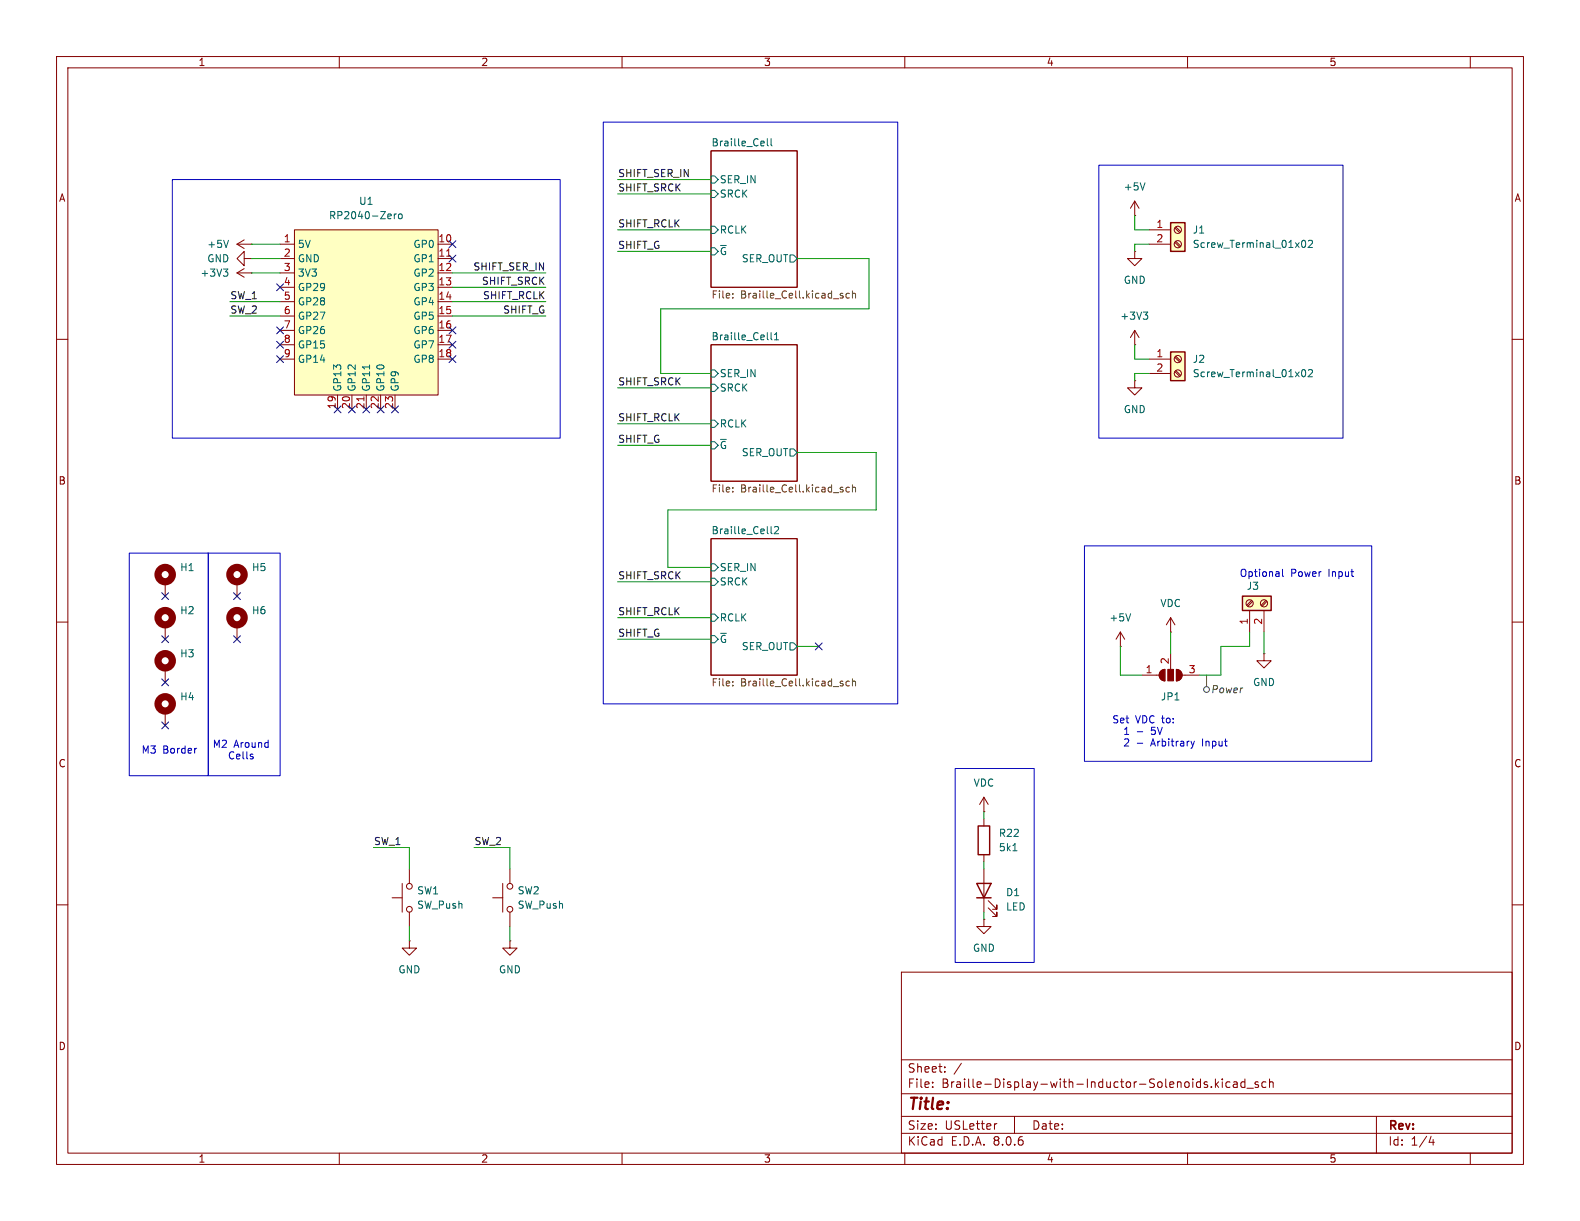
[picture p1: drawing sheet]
<svg xmlns="http://www.w3.org/2000/svg" width="279mm" height="216mm" viewBox="0 0 279 216" stroke-linecap="round" stroke-linejoin="round" font-family="sans-serif">
<g fill="none" stroke="#840000" stroke-width=".18">
<path d="M10 10h259.4v195.9h-259.4zM12 12h255.4v191.9h-255.4zM60 10v2M110 10v2M160 10v2M210 10v2M260 10v2M125.7 26.7h15.3v24.1h-15.3zM10 60h2M41.9 48.3l1.3 .7M41.9 48.3h2.5M43.2 47.5l-1.3 .8"/>
<path d="M44.4 48.3h.1M200.7 44.5v1.2h1.2l-1.2 1.3-1.3-1.3h1.3M200.7 44.5h.1M267.4 60h2M125.7 61h15.3v24.1h-15.3zM125.7 95.3h15.3v24.1h-15.3zM10 110h2M267.4 110h2M10 160h2M87.1 158.8h1.8M88.9 156.2v5.1M90.2 153.7v2.5"/>
<path d="M267.4 160h2M90.2 161.3v2.5M159.4 171.9h108v32h-108zM159.4 197.4h108M159.4 193.4h108M159.4 187.4h108M164.9 192.1v.2M164.9 191.4v.1M167.1 189.4v.2M167.1 188.7v.1M170 188l-1.3 1.9M176.3 198.7l-.3 .1"/>
<path d="M179.4 197.4v3M213.5 191.4l-.4-.1-.2 .2 .1 .2 .5 .2v.3h-.6M214.2 192.1v.2M214.9 190.8v1.5M215.1 191.7l.4 .6M215.5 191.3l-.6 .6M216.1 190.8v.1M216.1 191.3v1M217.5 191.4l-.4-.1-.3 .3v.4l.1 .2h.6M218.1 191.4h.6l.1 .9M218.8 191.6l-.5 .1a.29 .29 0 0 0-.2 .3 .29 .29 0 0 0 .2 .3l.5-.1M220.1 191.4l-.4-.1-.3 .3v.4l.2 .2h.5"/>
<path d="M220.1 190.8v1.5M220.5 192.4h1.1M222.5 191.4l-.4-.1-.2 .2 .1 .2 .5 .2v.3h-.6M223.9 191.4l-.5-.1-.3 .3v.4l.2 .2h.6M224.5 191.4l.2-.1 .4 .1v.9M224.5 190.8v1.5M243.4 197.4v6.5M60 203.9v2M110 203.9v2M159.4 200.4h108M160 203.9v2M210 203.9v2"/>
<path d="M253.1 200.9l-.4 1.1h.9M253.4 201.5v1M260 203.9v2"/>
<circle cx="90.2" cy="156.7" r=".51"/>
<circle cx="90.2" cy="160.8" r=".51"/>
</g>
<g fill="none" stroke="#006464" stroke-width=".18">
<path d="M125.7 33.7h.7l.6 .6-.6 .6h-.7zM125.7 31.1h.7l.6 .7-.6 .6h-.7zM135.7 24.5v1.1l.2 .2M136.4 24.5v1.1l.1 .2M39.5 47.6h.8l-.4 .5M40 48.1l.3 .2v.3l-.3 .2M125.7 43.8h.7l.6 .7-.6 .6h-.7zM125.7 40h.7l.6 .6-.6 .7h-.7zM136.4 58.8v1.1l.1 .2M137 59.2l.3-.4v1.3M139.7 45.1h.6l.7 .6-.7 .7h-.6zM125.7 67.9h.7l.6 .7-.6 .6h-.7z"/>
<path d="M125.7 78.1h.7l.6 .6-.6 .7h-.7zM125.7 74.3h.7l.6 .6-.6 .7h-.7zM125.7 65.4h.7l.6 .6-.6 .7h-.7zM137 60.1h.7M139.7 79.4h.6l.7 .6-.7 .6h-.6zM125.7 99.7h.7l.6 .6-.6 .7h-.7zM136.4 93.1v1.1l.1 .2M137 93.2l.4-.1 .3 .4-.8 .9h.8M125.7 102.2h.7l.6 .7-.6 .6h-.7zM125.7 112.4h.7l.6 .6-.6 .7h-.7zM125.7 108.6h.7l.6 .6-.6 .7h-.7zM139.7 113.7h.6l.7 .6-.7 .6h-.6z"/>
</g>
<g fill="none" stroke="#725600" stroke-width=".18">
<path d="M129.6 51.9v.1M129.6 52.6v.1M148.8 52.3h.3v.2l-.2 .2h-.2M148.8 51.9h.3M150.2 51.9h-.4l-.2 .2 .1 .5h.5M150.7 51.4v1.3M150.7 52l.2-.1h.3l.1 .8M129.6 86.2v.1M129.6 86.9v.1M148.8 86.6h.3v.2l-.2 .2h-.2M148.8 86.2h.3M150.2 86.2h-.4l-.2 .2 .1 .5h.5"/>
<path d="M150.7 85.7v1.3M150.7 86.3l.2-.1h.3l.1 .8M129.6 121.2v.1M129.6 120.5v.1M148.8 120.9h.3v.2l-.2 .2h-.2M148.8 120.4l.3 .1M150.2 120.5l-.4-.1-.2 .3 .1 .5h.5M150.7 120.6l.2-.2 .3 .1 .1 .8M150.7 120v1.3"/>
</g>
<path d="M52.1 40.6h25.4v29.3h-25.4z" fill="#ffffc2"/>
<g fill="none" stroke="#840000" stroke-width=".18">
<path d="M41.9 43.2h2.5M41.9 43.2l1.3 .7M43.2 45.7v-1.2l-1.3 1.2 1.3 1.3v-1.3h1.2M43.2 42.4l-1.3 .8M44.4 45.7h.1M44.4 43.2h.1M49.5 43.2h2.6M49.5 45.7h2.6M49.5 48.3h2.6M49.5 50.8h2.6M49.5 53.3h2.6M49.5 55.9h2.6"/>
<path d="M49.5 58.4h2.6M52.1 40.6h25.4v29.3h-25.4zM77.5 43.2h2.5M77.5 45.7h2.5M77.5 48.3h2.5M77.5 50.8h2.5M77.5 53.3h2.5M77.5 55.9h2.5M77.5 58.4h2.5M49.5 61h2.6M49.5 63.5h2.6M59.7 69.9v2.5"/>
<path d="M62.2 69.9v2.5M64.8 69.9v2.5M67.3 69.9v2.5M69.8 69.9v2.5M77.5 61h2.5M77.5 63.5h2.5"/>
</g>
<path d="M79 45.3h.7M64.4 70.2v.7" fill="none" stroke="#a90000" stroke-width=".18"/>
<path d="M69.7 37.8v.9M70.1 37.8l-.4 .3M70.5 38l.2-.2 .4 .2v.4l-.1 .2-.3 .1-.2-.1zM40.4 42.5l-.4 1.3M65.3 64.5v.8" fill="none" stroke="#006464" stroke-width=".18"/>
<path d="M219.7 105.4h5.1v2.6h-5.1z" fill="#ffffc2"/>
<path d="M219.7 105.4h5.1v2.6h-5.1z" fill="none" stroke="#840000" stroke-width=".25"/>
<g fill="none" stroke="#840000" stroke-width=".18">
<path d="M200.7 38.1h.1M200.7 35.6l.7 1.2M200.7 35.6v2.5M200.7 35.6l-.8 1.2M200.7 67.3v1.3h1.2l-1.2 1.3-1.3-1.3h1.3M200.7 67.3h.1M198.1 114.3h.1M198.1 111.8l.8 1.2M198.1 111.8v2.5M198.1 111.8l-.7 1.2M207 111.8h.1M207 109.2l-.8 1.3"/>
<path d="M207 109.2v2.6M207 109.2l.8 1.3M221 108v3.8M221.3 106.2l-.8 .8M221.5 106.3l-.9 .9M223.5 108v3.8M223.9 106.2l-.9 .8M224 106.3l-.8 .9"/>
<circle cx="221" cy="106.7" r=".63"/>
<circle cx="223.5" cy="106.7" r=".63"/>
</g>
<path d="M202.5 32.3l-.4 1.3M199.9 108.5l-.4 1.3" fill="none" stroke="#006464" stroke-width=".18"/>
<path d="M207 62.2h2.5v5.1h-2.5z" fill="#ffffc2"/>
<path d="M207 62.2h2.5v5.1h-2.5z" fill="none" stroke="#840000" stroke-width=".25"/>
<g fill="none" stroke="#840000" stroke-width=".18">
<path d="M203.2 63.5h3.8M203.2 66h3.8M207.7 65.7l.9 .8M207.7 63.2l.9 .8M207.9 65.5l.9 .9M207.9 63l.9 .8M72.4 166.4v1.2h1.3l-1.3 1.3-1.3-1.3h1.3M72.4 166.4h.1"/>
<circle cx="208.3" cy="66" r=".63"/>
<circle cx="208.3" cy="63.5" r=".63"/>
</g>
<path d="M230.3 65.5l.2-.2a.68 .68 0 0 1 .4 .7 .68 .68 0 0 1-.4 .6l-.2-.1-.1-.4zM231.4 65.5l.5-.2 .2 .4-.8 .9h.8" fill="none" stroke="#006464" stroke-width=".18"/>
<path d="M207 39.4h2.5v5.1h-2.5z" fill="#ffffc2"/>
<path d="M207 39.4h2.5v5.1h-2.5zM172.7 156.2h2.6l-1.3 2.6zM172.7 158.8h2.6M173 146.1h2v5h-2z" fill="none" stroke="#840000" stroke-width=".25"/>
<g fill="none" stroke="#840000" stroke-width=".18">
<path d="M200.7 58.4l-.8 1.3M200.7 58.4v2.6M200.7 58.4l.7 1.3M203.2 40.6h3.8M203.2 43.2h3.8M207.7 42.8l.9 .9M207.7 40.3l.9 .8M207.9 42.7l.9 .8M207.9 40.1l.9 .9M200.7 61h.1M29.2 102.9v2.5M29.2 110.5v2.5"/>
<path d="M29.2 118.1v2.6M41.9 102.9v2.5M41.9 110.5v2.5M201.9 119.4h3.1M205.3 118.7l.7-.3v2a1.02 1.02 0 0 1-.9-.6 1.02 1.02 0 0 1 .2-1.1zM207 115.6v2.8M208 118.4a1.02 1.02 0 0 1 1 1 1.02 1.02 0 0 1-1 1zM209 119.4h3.1M223.5 115.6v1.2h1.3l-1.3 1.3-1.3-1.3h1.3M223.5 115.6h.1M29.2 125.7v2.6M69.3 158.8h1.8"/>
<path d="M71.1 156.2v5.1M72.4 153.7v2.5M174 143.5h.1M174 141l-.8 1.2M174 141v2.5M174 144.8v1.3M174 151.1v1.3M174 153.7v7.6M174 141l.8 1.2M174.8 159.3l1.5 1.5v-.8v.8h-.8M72.4 161.3v2.5M90.2 166.4v1.2h1.2l-1.2 1.3-1.3-1.3h1.3"/>
<path d="M90.2 166.4h.1M174 162.6v1.2h1.3l-1.3 1.3-1.3-1.3h1.3M174 162.6h.1M174.8 160.5l1.5 1.6v-.8v.8h-.8"/>
<circle cx="208.3" cy="40.6" r=".63"/>
<circle cx="208.3" cy="43.2" r=".63"/>
<circle cx="72.4" cy="156.7" r=".51"/>
<circle cx="72.4" cy="160.8" r=".51"/>
</g>
<path d="M202.2 55.2h.8l-.5 .5M202.7 55.7l.3 .2v.3l-.3 .3M230.3 42.6l.2-.1a.68 .68 0 0 1 .4 .6 .68 .68 0 0 1-.4 .7l-.2-.2-.1-.3zM231.4 42.6l.5-.1 .2 .4-.8 .9h.8M179.1 150.4h.7" fill="none" stroke="#006464" stroke-width=".18"/>
<g fill="#840000" stroke="#840000" stroke-width=".18">
<path d="M205.3 118.7l.7-.3v2a1.02 1.02 0 0 1-.9-.6 1.02 1.02 0 0 1 .2-1.1z"/>
<path d="M206.5 118.4h1v2h-1z"/>
<path d="M208 118.4a1.02 1.02 0 0 1 1 1 1.02 1.02 0 0 1-1 1z"/>
</g>
<g fill="none" stroke="#840000" stroke-width="1.3">
<circle cx="29.2" cy="116.8" r="1.27"/>
<circle cx="29.2" cy="101.6" r="1.27"/>
<circle cx="29.2" cy="109.2" r="1.27"/>
<circle cx="41.9" cy="109.2" r="1.27"/>
<circle cx="41.9" cy="101.6" r="1.27"/>
<circle cx="29.2" cy="124.5" r="1.27"/>
</g>
<g fill="none" stroke="#484848" stroke-width=".18">
<path d="M213.4 119.4v2"/>
<circle cx="213.4" cy="121.9" r=".51"/>
</g>
<path d="M30.5 31.8h68.6v45.7h-68.6zM106.7 21.6h52v102.9h-52zM194.3 29.2h43.2v48.3h-43.2zM22.9 97.8h13.9v39.4h-13.9zM36.8 97.8h12.7v39.4h-12.7zM191.8 96.5h50.8v38.1h-50.8zM226.8 100.7v1l.2 .2M34.7 132.3h.1M44.6 133.8l.2 .2-.2 .2M44.6 133.3l.1 .1M168.9 135.9h14v34.3h-14zM212.7 130.6v1.3" fill="none" stroke="#0000c2" stroke-width=".18"/>
<g fill="none" stroke="#009600" stroke-width=".18">
<path d="M109.2 31.8h16.5M109.2 34.3h16.5M200.7 38.1v2.5h2.5M40.6 53.3h8.9M40.6 55.9h8.9M44.4 43.2h5.1M44.4 48.3h5.1M44.4 45.7h5.1M80 53.3h16.5M80 48.3h16.5M80 50.8h16.5M80 55.9h16.5"/>
<path d="M109.2 40.6h16.5M109.2 44.5h16.5M141 45.7h12.7v8.9h-36.9v11.4h8.9M203.2 43.2h-2.5v1.3M109.2 68.6h16.5M109.2 78.7h16.5M109.2 74.9h16.5M200.7 61v2.5h2.5M203.2 66h-2.5v1.3M141 80h13.9v10.2h-36.8v10.1h7.6M109.2 113h16.5M109.2 109.2h16.5"/>
<path d="M109.2 102.9h16.5M141 114.3h3.8M198.1 114.3v5.1h3.8M207 111.8v3.8M221 111.8v2.5h-5.1v5.1h-3.8M223.5 111.8v3.8M66 149.9h6.4v3.8M83.8 149.9h6.4v3.8M174 143.5v1.3M174 152.4v1.3M72.4 163.8v2.6M90.2 163.8v2.6"/>
<path d="M174 161.3v1.3"/>
</g>
<g fill="none" stroke="#000084" stroke-width=".18">
<path d="M48.9 57.8l1.2 1.2M48.9 50.2l1.2 1.2M50.1 57.8l-1.2 1.2M50.1 50.2l-1.2 1.2M79.4 57.8l1.2 1.2M79.4 45.1l1.2 1.2M79.4 42.6l1.2 1.2M80.6 57.8l-1.2 1.2M80.6 45.1l-1.2 1.2M80.6 42.6l-1.2 1.2M48.9 60.4l1.2 1.2M48.9 62.9l1.2 1.2"/>
<path d="M50.1 60.4l-1.2 1.2M50.1 62.9l-1.2 1.2M59.1 71.8l1.2 1.2M60.3 71.8l-1.2 1.2M61.6 71.8l1.2 1.2M62.8 71.8l-1.2 1.2M64.2 71.8l1.2 1.2M65.4 71.8l-1.2 1.2M66.7 71.8l1.2 1.2M67.9 71.8l-1.2 1.2M69.2 71.8l1.3 1.2M70.5 71.8l-1.3 1.2"/>
<path d="M79.4 62.9l1.2 1.2M79.4 60.4l1.2 1.2M80.6 62.9l-1.2 1.2M80.6 60.4l-1.2 1.2M28.6 104.8l1.2 1.2M28.6 112.4l1.2 1.2M29.8 104.8l-1.2 1.2M29.8 112.4l-1.2 1.2M41.3 104.8l1.2 1.2M41.3 112.4l1.2 1.2M42.5 104.8l-1.2 1.2M42.5 112.4l-1.2 1.2"/>
<path d="M144.2 113.7l1.2 1.2M145.4 113.7l-1.2 1.2M28.6 120l1.2 1.3M28.6 127.7l1.2 1.2M29.8 120l-1.2 1.3M29.8 127.7l-1.2 1.2"/>
</g>
<text font-size="2.8" fill="#840000" x="160.4" y="196.8">Title:</text>
<g font-size="2.1" fill="#840000">
<text x="160.4" y="189.9">Sheet:</text>
<text x="160.4" y="192.6">File:</text>
<text x="166.5" y="192.6">Braille-Display-with-Inductor-Solenoids.kicad_sch</text>
<text x="160.4" y="202.8">KiCad</text>
<text x="160.4" y="200">Size:</text>
<text x="167.1" y="200">USLetter</text>
<text x="168.1" y="202.8">E.D.A.</text>
<text x="175.7" y="202.8">8.0.6</text>
<text x="182.4" y="200">Date:</text>
<text x="245.4" y="200.2">Rev:</text>
<text x="245.4" y="202.8">Id:</text>
<text x="249.5" y="202.8">1/4</text>
</g>
<g font-size="1.8" fill="#840000">
<text x="35" y="11.9">1</text>
<text x="85" y="11.9">2</text>
<text x="135" y="11.9">3</text>
<text x="185" y="11.9">4</text>
<text x="235" y="11.9">5</text>
<text x="10.3" y="35.9">A</text>
<text x="267.7" y="35.9">A</text>
<text x="10.3" y="85.9">B</text>
<text x="267.7" y="85.9">B</text>
<text x="10.3" y="135.9">C</text>
<text x="267.7" y="135.9">C</text>
<text x="10.3" y="185.9">D</text>
<text x="267.7" y="185.9">D</text>
<text x="35" y="205.8">1</text>
<text x="85" y="205.8">2</text>
<text x="135" y="205.8">3</text>
<text x="185" y="205.8">4</text>
<text x="235" y="205.8">5</text>
</g>
<g font-size="1.8" fill="#006464">
<text x="125.7" y="26">Braille_Cell</text>
<text x="127.2" y="35.2">SRCK</text>
<text x="127.2" y="32.6">SER_IN</text>
<text x="198.6" y="33.9">+5V</text>
<text x="58.1" y="39">RP2040-Zero</text>
<text x="63.4" y="36.4">U1</text>
<text x="127.2" y="41.5">RCLK</text>
<text x="210.8" y="41.5">J1</text>
<text x="36.6" y="46.6">GND</text>
<text x="36.6" y="44">+5V</text>
<text x="52.6" y="44">5V</text>
<text x="52.6" y="46.6">GND</text>
<text x="73" y="44">GP0</text>
<text x="73" y="46.6">GP1</text>
<text x="127.2" y="45.3">~{G}</text>
<text x="131.1" y="46.6">SER_OUT</text>
<text x="210.8" y="44">Screw_Terminal_01x02</text>
<text x="35.3" y="49.1">+3V3</text>
<text x="52.6" y="49.1">3V3</text>
<text x="52.6" y="51.7">GP29</text>
<text x="73" y="49.1">GP2</text>
<text x="73" y="51.7">GP3</text>
<text x="198.6" y="50.4">GND</text>
<text x="52.6" y="54.2">GP28</text>
<text x="52.6" y="56.7">GP27</text>
<text x="52.6" y="59.3">GP26</text>
<text x="73" y="54.2">GP4</text>
<text x="73" y="56.7">GP5</text>
<text x="73" y="59.3">GP6</text>
<text x="198" y="56.7">+3V3</text>
<text x="52.6" y="61.8">GP15</text>
<text x="52.6" y="64.4">GP14</text>
<text x="73" y="61.8">GP7</text>
<text x="73" y="64.4">GP8</text>
<text x="125.7" y="60.2">Braille_Cell1</text>
<text x="210.8" y="64.4">J2</text>
<text x="60.6" y="69.3" transform="rotate(-90 60.6 69.3)">GP13</text>
<text x="63.1" y="69.3" transform="rotate(-90 63.1 69.3)">GP12</text>
<text x="65.6" y="69.3" transform="rotate(-90 65.6 69.3)">GP11</text>
<text x="68.2" y="69.3" transform="rotate(-90 68.2 69.3)">GP10</text>
<text x="70.7" y="69.3" transform="rotate(-90 70.7 69.3)">GP9</text>
<text x="127.2" y="69.4">SRCK</text>
<text x="127.2" y="66.9">SER_IN</text>
<text x="210.8" y="66.9">Screw_Terminal_01x02</text>
<text x="127.2" y="75.8">RCLK</text>
<text x="198.6" y="73.3">GND</text>
<text x="127.2" y="79.6">~{G}</text>
<text x="131.1" y="80.9">SER_OUT</text>
<text x="125.7" y="94.5">Braille_Cell2</text>
<text x="31.8" y="101.2">H1</text>
<text x="44.5" y="101.2">H5</text>
<text x="127.2" y="101.2">SER_IN</text>
<text x="127.2" y="103.7">SRCK</text>
<text x="205.1" y="107.5">VDC</text>
<text x="220.4" y="104.5">J3</text>
<text x="31.8" y="108.8">H2</text>
<text x="44.5" y="108.8">H6</text>
<text x="127.2" y="113.9">~{G}</text>
<text x="127.2" y="110.1">RCLK</text>
<text x="196.1" y="110.1">+5V</text>
<text x="31.8" y="116.4">H3</text>
<text x="131.1" y="115.2">SER_OUT</text>
<text x="31.8" y="124.1">H4</text>
<text x="205.2" y="124.1">JP1</text>
<text x="221.5" y="121.5">GND</text>
<text x="172.1" y="139.3">VDC</text>
<text x="176.5" y="148.2">R22</text>
<text x="176.5" y="150.7">5k1</text>
<text x="73.7" y="158.3">SW1</text>
<text x="73.7" y="160.9">SW_Push</text>
<text x="91.4" y="158.3">SW2</text>
<text x="91.4" y="160.9">SW_Push</text>
<text x="177.8" y="158.7">D1</text>
<text x="177.8" y="161.2">LED</text>
<text x="70.4" y="172.3">GND</text>
<text x="88.1" y="172.3">GND</text>
<text x="172" y="168.5">GND</text>
</g>
<g font-size="1.8" fill="#0f0f0f">
<text x="109.2" y="33.9">SHIFT_SRCK</text>
<text x="109.2" y="31.4">SHIFT_SER_IN</text>
<text x="109.2" y="40.3">SHIFT_RCLK</text>
<text x="83.6" y="47.9">SHIFT_SER_IN</text>
<text x="109.2" y="44.1">SHIFT_G</text>
<text x="40.6" y="53">SW_1</text>
<text x="85.1" y="50.5">SHIFT_SRCK</text>
<text x="85.3" y="53">SHIFT_RCLK</text>
<text x="40.6" y="55.5">SW_2</text>
<text x="88.9" y="55.5">SHIFT_G</text>
<text x="109.2" y="68.2">SHIFT_SRCK</text>
<text x="109.2" y="74.6">SHIFT_RCLK</text>
<text x="109.2" y="78.4">SHIFT_G</text>
<text x="109.2" y="102.5">SHIFT_SRCK</text>
<text x="109.2" y="108.9">SHIFT_RCLK</text>
<text x="109.2" y="112.7">SHIFT_G</text>
<text x="66" y="149.5">SW_1</text>
<text x="83.8" y="149.5">SW_2</text>
</g>
<g font-size="1.8" fill="#a90000">
<text x="204.4" y="40.4">1</text>
<text x="50.1" y="42.9">1</text>
<text x="50.1" y="45.5">2</text>
<text x="77.4" y="42.9">10</text>
<text x="77.4" y="45.5">11</text>
<text x="204.4" y="42.9">2</text>
<text x="50.1" y="48">3</text>
<text x="50.1" y="50.5">4</text>
<text x="50.1" y="53.1">5</text>
<text x="77.4" y="48">12</text>
<text x="77.4" y="50.5">13</text>
<text x="77.4" y="53.1">14</text>
<text x="50.1" y="55.6">6</text>
<text x="50.1" y="58.2">7</text>
<text x="77.4" y="55.6">15</text>
<text x="77.4" y="58.2">16</text>
<text x="50.1" y="60.7">8</text>
<text x="50.1" y="63.2">9</text>
<text x="77.4" y="60.7">17</text>
<text x="77.4" y="63.2">18</text>
<text x="204.4" y="63.2">1</text>
<text x="204.4" y="65.8">2</text>
<text x="59.4" y="72.4" transform="rotate(-90 59.4 72.4)">19</text>
<text x="62" y="72.4" transform="rotate(-90 62 72.4)">20</text>
<text x="64.5" y="72.4" transform="rotate(-90 64.5 72.4)">21</text>
<text x="67.1" y="72.4" transform="rotate(-90 67.1 72.4)">22</text>
<text x="69.6" y="72.4" transform="rotate(-90 69.6 72.4)">23</text>
<text x="220.7" y="110.6" transform="rotate(-90 220.7 110.6)">1</text>
<text x="223.3" y="110.6" transform="rotate(-90 223.3 110.6)">2</text>
<text x="202.5" y="119.1">1</text>
<text x="206.8" y="117.5" transform="rotate(-90 206.8 117.5)">2</text>
<text x="210.1" y="119.1">3</text>
</g>
<g font-size="1.8" fill="#725600">
<text x="125.7" y="53.1">File:</text>
<text x="131" y="53.1">Braille_Cell.kicad_sch</text>
<text x="125.7" y="87.4">File:</text>
<text x="131" y="87.4">Braille_Cell.kicad_sch</text>
<text x="125.7" y="121.7">File:</text>
<text x="131" y="121.7">Braille_Cell.kicad_sch</text>
</g>
<g font-size="1.8" fill="#0000c2">
<text x="219.1" y="102.2">Optional</text>
<text x="228.2" y="102.2">Power</text>
<text x="235" y="102.2">Input</text>
<text x="196.6" y="128.1">Set</text>
<text x="198.9" y="130.2">1</text>
<text x="200.8" y="128.1">VDC to:</text>
<text x="201.3" y="130.2">-</text>
<text x="204.1" y="130.2">5V</text>
<text x="24.9" y="133.5">M3</text>
<text x="28.8" y="133.5">Border</text>
<text x="37.5" y="132.4">M2</text>
<text x="40.2" y="134.5">Cells</text>
<text x="41.4" y="132.4">Around</text>
<text x="198.9" y="132.2">2</text>
<text x="201.3" y="132.2">-</text>
<text x="204.1" y="132.2">Arbitrary</text>
<text x="213.3" y="132.2">Input</text>
</g>
<text font-size="1.8" fill="#484848" x="214.1" y="122.8">Power</text>
</svg>
